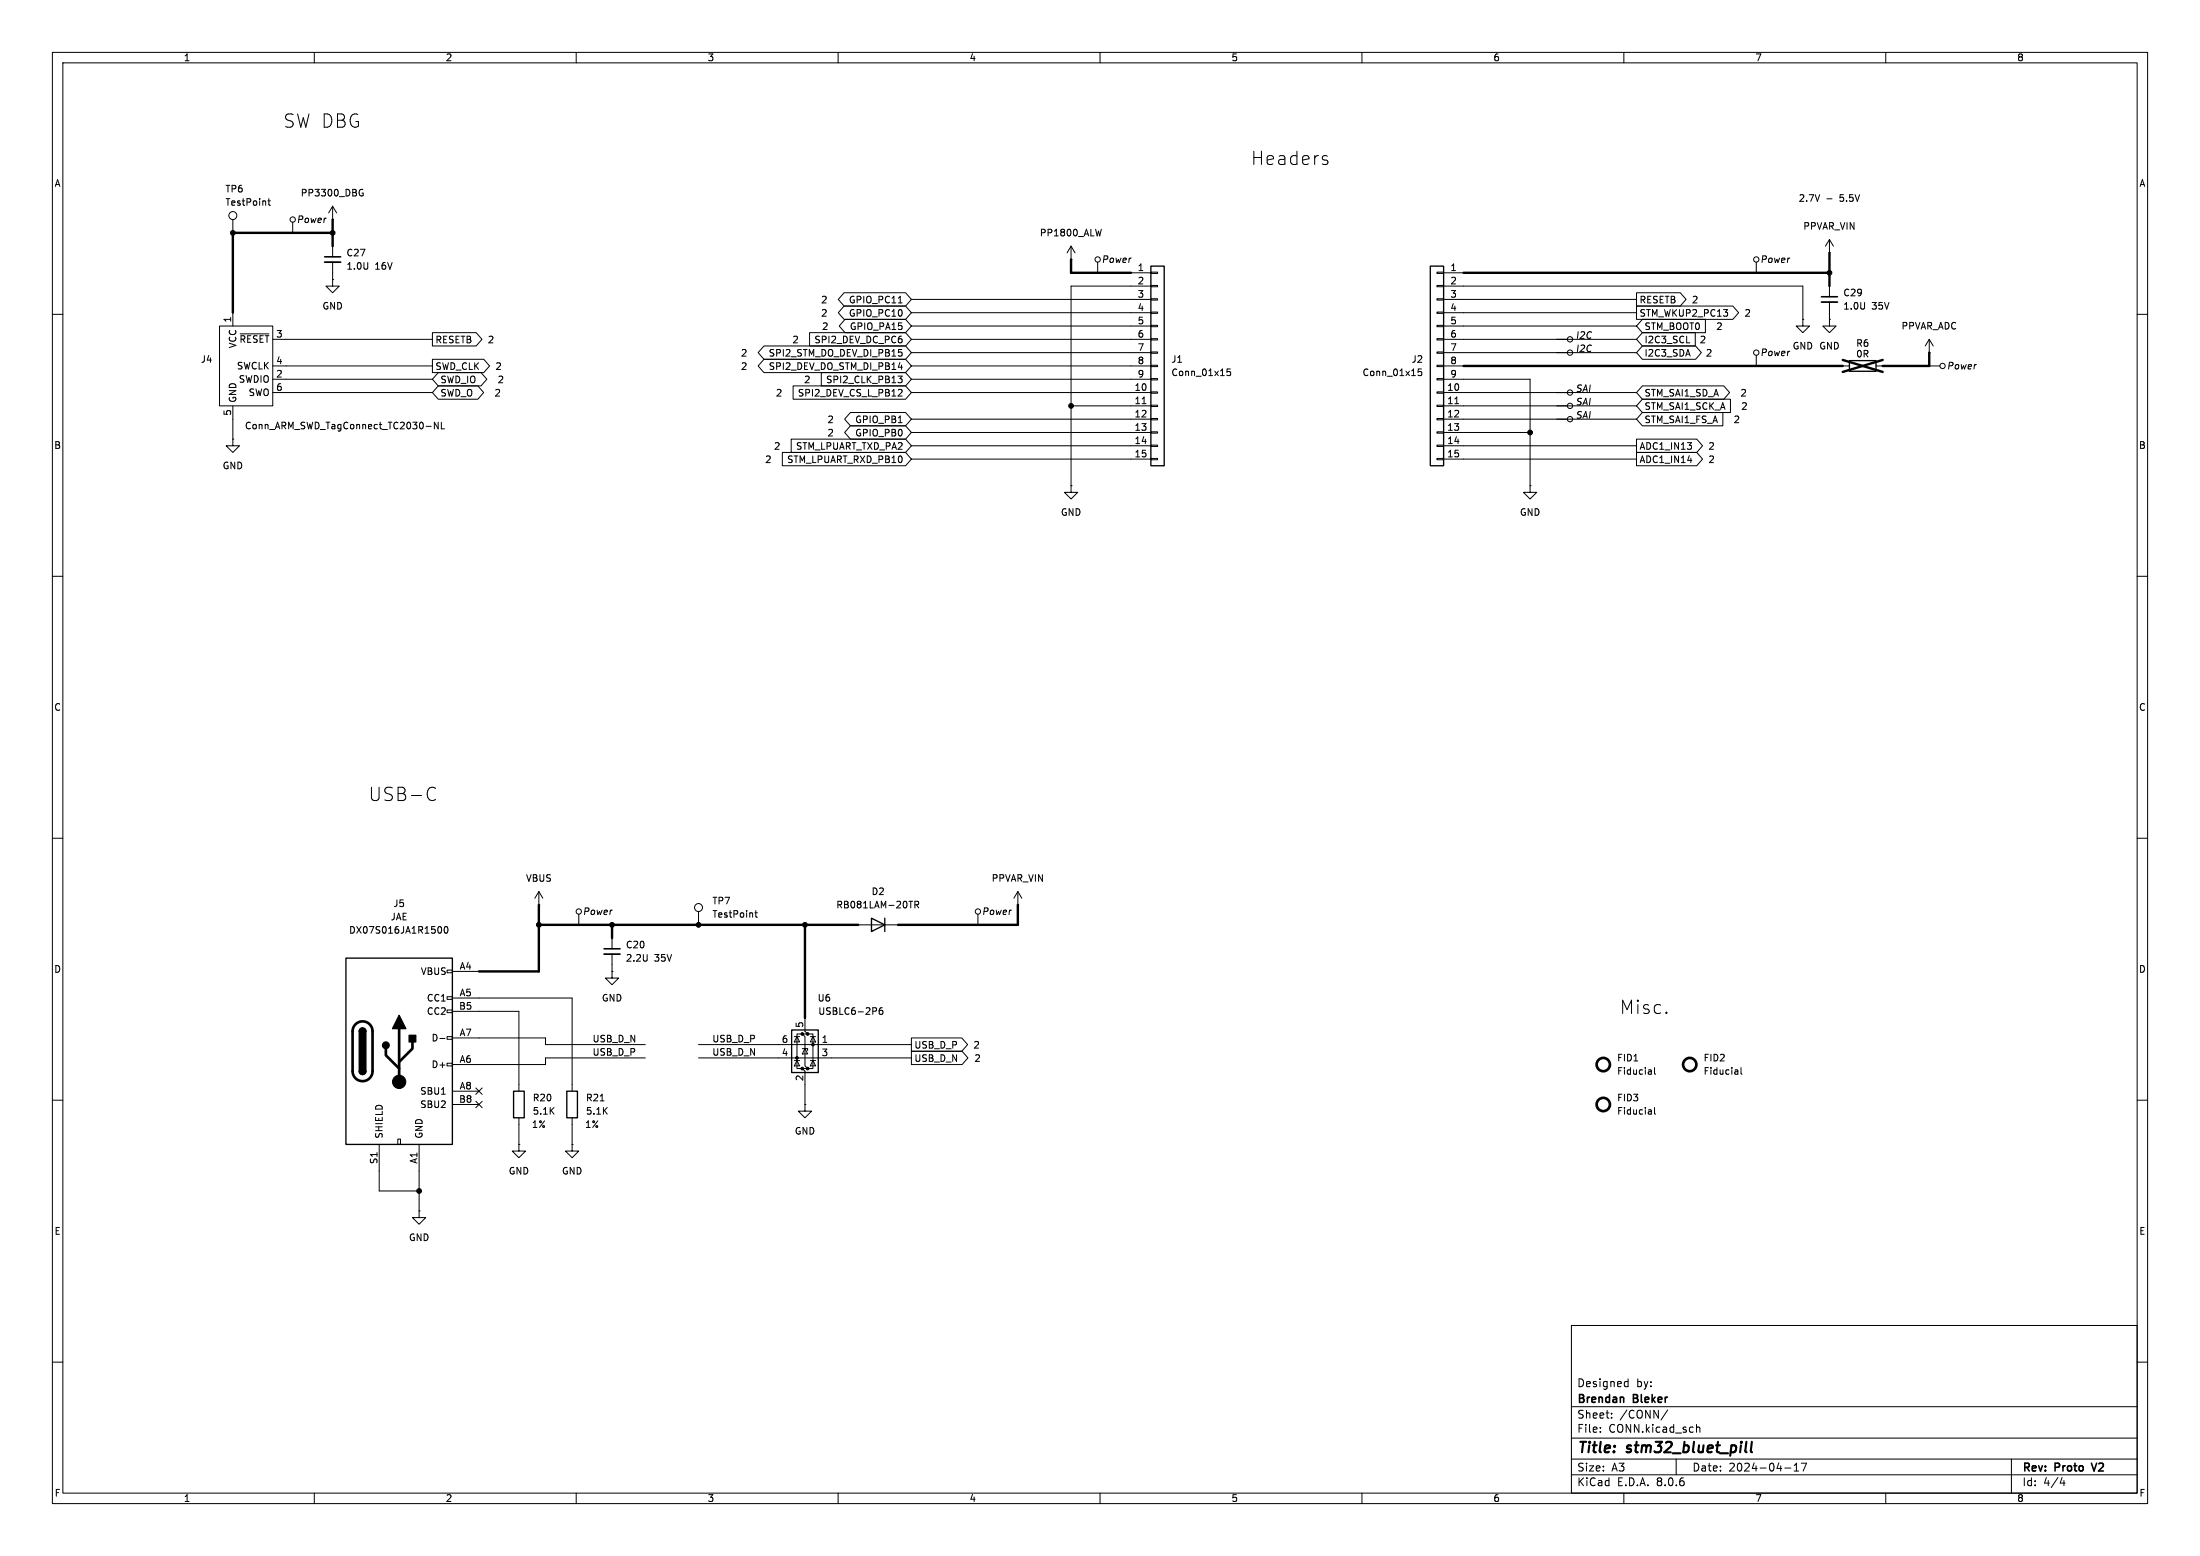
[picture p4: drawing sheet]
<svg xmlns="http://www.w3.org/2000/svg" width="420mm" height="297mm" viewBox="0 0 420 297" stroke-linecap="round" stroke-linejoin="round" font-family="sans-serif">
<g fill="none" stroke="#000" stroke-width=".19">
<path d="M10 10h400v277h-400zM12 12h396v273h-396zM60 10v2M110 10v2M160 10v2M210 10v2M260 10v2M310 10v2M360 10v2M51.1 38.3h.5M51.3 37.9v1.1l.3 .2M63.5 39.4l-.8 1.2"/>
<path d="M63.5 39.4v2.5M63.5 39.4l.8 1.2M68.8 36.2h.5M69.1 36.9h.2v.4h-.5M253.2 30.6l.3 .3-.1 .4-.2 .1M253.2 29.7l.2 .1M348.8 37.9h.9M10 60h2M44.4 41.9v2.6M44.4 59.7v2.5M55.9 42.4v2.1M63.5 41.9h.1"/>
<path d="M63.5 53.3v1.3h1.3l-1.3 1.3-1.3-1.3h1.3M63.5 53.3h.1M63.5 47v2M63.5 50v3.3M161.1 55.9h11.8l1.1 1.3-1.1 1.2h-11.8l-1.1-1.2zM161.1 58.4h11.8l1.1 1.3-1.1 1.3h-11.8l-1.1-1.3zM171.5 57.8h.7M174 57.2h45.7M174 59.7h45.7M204.5 49.5h.1M204.5 47l.7 1.3M204.5 47v2.5"/>
<path d="M204.5 47l-.8 1.3M209.5 50v2.1M210.2 43.8l-.3 1.2M215.9 52.1h3.8M219.7 59.6h1.3v.2h-1.3zM219.7 57h1.3v.3h-1.3zM219.7 54.5h1.3v.2h-1.3zM219.7 51.9h1.3v.3h-1.3zM219.7 54.6h-15.2v38.1M274.3 59.6h1.3v.2h-1.3zM274.3 57h1.3v.3h-1.3zM274.3 54.5h1.3v.2h-1.3z"/>
<path d="M274.3 51.9h1.3v.3h-1.3zM275.6 52.1h3.8M275.6 54.6h68.6v6.4M275.6 57.2h36.8M275.6 59.7h36.8M312.4 55.9h8.4l1.1 1.3-1.1 1.2h-8.4zM312.4 58.4h18.4l1.1 1.3-1.1 1.3h-18.4zM335.3 50v2.1M349.2 48.3h.1M349.2 45.7l-.7 1.3M349.2 45.7v2.6M349.2 54.6v2"/>
<path d="M349.2 57.7v3.3M349.2 45.7l.8 1.3M408 60h2M41.9 62.2h10.2v15.3h-10.2zM44.4 77.5v6.3M45.8 63.7h5.5M52.1 74.9h30.4M52.1 64.8h30.4M52.1 69.9h30.4M52.1 72.4h30.4M82.5 68.6h9.9l1.1 1.3-1.1 1.2h-9.9zM82.5 63.5h8.4l1.1 1.3-1.1 1.2h-8.4z"/>
<path d="M83.7 71.1h8.1l1.1 1.3-1.1 1.3h-8.1l-1.2-1.3zM83.7 73.7h7.5l1.1 1.2-1.1 1.3h-7.5l-1.2-1.3zM145.8 66h27.1l1.1 1.3-1.1 1.3h-27.1l-1.1-1.3zM145.8 68.6h27.1l1.1 1.3-1.1 1.2h-27.1l-1.1-1.2zM151.4 73.7h21.5l1.1 1.2-1.1 1.3h-21.5zM154.6 63.5h18.3l1.1 1.3-1.1 1.2h-18.3zM156.8 71.1h16.1l1.1 1.3-1.1 1.3h-16.1zM161.3 61h11.6l1.1 1.2-1.1 1.3h-11.6l-1.1-1.3zM162.4 78.7h10.5l1.1 1.3-1.1 1.3h-10.5l-1.2-1.3zM171.4 71.8h.8l-.4 .5 .4 .1v.4l-.2 .3h-.4M171.5 70.1h.8M171.6 66.7h.6"/>
<path d="M171.7 74.3l.4 .1 .1 .3-.8 .9h.8M172 67.2l.2 .2v.3l-.2 .3M172.1 69.7v.8M174 74.9h45.7M174 62.2h45.7M174 64.8h45.7M174 67.3h45.7M174 69.9h45.7M174 72.4h45.7M204.5 77.5h15.2M218 77.1h.8M219.7 79.9h1.3v.2h-1.3z"/>
<path d="M219.7 77.3h1.3v.3h-1.3zM219.7 74.8h1.3v.3h-1.3zM219.7 72.3h1.3v.2h-1.3zM219.7 69.7h1.3v.3h-1.3zM219.7 67.2h1.3v.2h-1.3zM219.7 64.6h1.3v.3h-1.3zM219.7 62.1h1.3v.3h-1.3zM234.9 70.4h-.6l-.1 .6 .2-.1 .4 .1 .1 .2v.4l-.2 .1-.5-.1M271.4 70.4h-.6l-.1 .6 .2-.1 .4 .1 .1 .2v.4l-.2 .1-.5-.1M274.3 79.9h1.3v.2h-1.3zM274.3 77.3h1.3v.3h-1.3zM274.3 74.8h1.3v.3h-1.3z"/>
<path d="M274.3 72.3h1.3v.2h-1.3zM274.3 69.7h1.3v.3h-1.3zM274.3 67.2h1.3v.2h-1.3zM274.3 64.6h1.3v.3h-1.3zM274.3 62.1h1.3v.3h-1.3zM275.6 74.9h36.8M275.6 77.5h36.8M275.6 62.2h36.8M275.6 64.8h36.8M275.6 67.3h36.8M275.6 69.9h3.8M275.6 72.4h16.5v20.3"/>
<path d="M277.7 77.1h.8M313.5 66h10.2l1.1 1.3-1.1 1.3h-10.2l-1.1-1.3zM313.5 63.5h10.1v2.5h-10.1l-1.1-1.2zM313.5 61h12.1v2.5h-12.1l-1.1-1.3zM313.5 73.7h15.6l1.1 1.2-1.1 1.3h-15.6l-1.1-1.3zM313.5 78.7h15.4v2.6h-15.4l-1.1-1.3zM313.5 76.2h16.8v2.5h-16.8l-1.1-1.2zM322 65.4h.6M335.3 67.8v2.1M344.2 61v1.2h1.2l-1.2 1.3-1.3-1.3h1.3M344.2 61h.1M349.2 61v1.2h1.3l-1.3 1.3-1.2-1.3h1.2"/>
<path d="M349.2 61h.1M351.8 69.9h1.3M358.1 69.9h1.3M368.3 67.3h.1M368.3 69.9h2M368.3 64.8l.8 1.2M368.3 64.8v2.5M368.3 64.8l-.8 1.2M44.4 83.8v1.3h1.3l-1.3 1.3-1.2-1.3h1.2M44.4 83.8h.1M81.4 81.4h.9M83.6 80.6v1.3l-.7-1.3v1.3"/>
<path d="M84.3 80.6v1.3h.6M149.3 86.4h23.6l1.1 1.2-1.1 1.3h-23.6zM151 83.8h21.9l1.1 1.3-1.1 1.3h-21.9zM162.4 81.3h10.5l1.1 1.3-1.1 1.2h-10.5l-1.2-1.2zM171.5 80.7h.7M174 80h45.7M174 82.6h45.7M174 85.1h45.7M174 87.6h45.7M204.5 92.7v1.3h1.2l-1.2 1.3-1.3-1.3h1.3M204.5 92.7h.1M219.7 87.5h1.3v.3h-1.3z"/>
<path d="M219.7 85h1.3v.2h-1.3zM219.7 82.4h1.3v.3h-1.3zM274.3 87.5h1.3v.3h-1.3zM274.3 85h1.3v.2h-1.3zM274.3 82.4h1.3v.3h-1.3zM275.6 80h36.8M275.6 82.6h16.5M275.6 85.1h36.8M275.6 87.6h36.8M292.1 92.7v1.3h1.3l-1.3 1.3-1.3-1.3h1.3M292.1 92.7h.1M312.4 83.8h11.5l1.1 1.3-1.1 1.3h-11.5z"/>
<path d="M312.4 86.4h11.5l1.1 1.2-1.1 1.3h-11.5zM322.1 84.5h.8l-.4 .5M322.2 87.9h.8M322.9 85.1v.5M10 110h2M408 110h2M10 160h2M82.4 150.3l.7 .2M83.1 152.6l-.7 .2M408 160h2M83.9 176.9a.68 .68 0 0 1 .4 .6 .68 .68 0 0 1-.4 .6M85 176.9h.1a.68 .68 0 0 1 .4 .6 .68 .68 0 0 1-.4 .6 .84 .84 0 0 1-.1-1.2z"/>
<path d="M102.9 172.7h.1M102.9 170.2l-.8 1.3M102.9 170.2v2.5M102.9 170.2l.7 1.3M110.5 174.5v2M116.8 179.1v2M133.3 174v2.5M144.1 174.2h.5M144.3 173.8v1.1l.3 .2M163.8 176.5h7.6M173.5 172h.7M174.7 172.7l.6-.1 .1-.1-.1-.3-.6-.2v1.3"/>
<path d="M175 172.7l.4 .6M186.7 174.5v2M194.3 172.7h.1M194.3 170.2l-.8 1.3M194.3 170.2v2.5M194.3 170.2l.8 1.3M84 198.2h.9M85.3 197.9h1.1v.5h-1.1zM85.3 192.8h1.1v.5h-1.1zM85.3 190.2h1.1v.6h-1.1zM85.3 185.2h1.1v.5h-1.1zM86.4 193h12.7v15.3"/>
<path d="M86.4 198.1h17.7v1.3h19.1M86.4 185.4h5M86.4 190.5h22.8v17.8M116.8 185.4v1.3h1.3l-1.3 1.3-1.2-1.3h1.2M116.8 185.4h.1M116.8 182.1v3.3M133.3 199.4h40.7M151.6 197.9h1.1M152.1 197.9l.6 1h-1.1zM153.2 197.4h-1.1v6.6h1.1M153.7 194.3v2.6l.5 .5h-1l.5 .5v5.6l.5 .5h-1l.5 .5v6.3M154.2 197.4h1v6.6h-1"/>
<path d="M154.7 197.9h1M155.2 197.9l.5 1h-1zM167.2 192.4l.1 .2-.1 .4M168.4 192.3l-.3 .1a.86 .86 0 0 0 0 1.2l.4-.1 .1-.4-.3-.3-.3 .1-.2 .2M174 198.1h9.6l1.1 1.3-1.1 1.3h-9.6zM10 210h2M72.4 218.4v8.9h7.6M75.9 217.4h.6v1h-.6zM80 218.4v12.7M85.3 202.9h1.1v.6h-1.1zM86.4 208.3h5M86.4 210.8h5"/>
<path d="M90.8 210.2l1.2 1.2M90.8 207.7l1.2 1.2M92 210.2l-1.2 1.2M92 207.7l-1.2 1.2M99.1 218.4v1.3h1.2l-1.2 1.3-1.3-1.3h1.3M99.1 218.4h.1M99.1 213.4v5M109.2 218.4v1.3h1.3l-1.3 1.3-1.3-1.3h1.3M109.2 218.4h.1M109.2 213.4v5M114.6 210.1h.7M123.2 201.9h-19.1v1.3h-17.7"/>
<path d="M133.3 201.9h40.7M151.6 202.4h1.1M152.1 202.4l.6 1.1h-1.1zM153.2 200.2h1v.3M153.7 200.2l.5 1h-1zM153.7 210.8v1.3h1.2l-1.2 1.3-1.3-1.3h1.3M153.7 210.8h.1M154.7 202.4h1M155.2 202.4l.5 1.1h-1zM174 200.7h9.7l1.1 1.2-1.1 1.3h-9.7zM315.2 204.3l.1 .7M315.2 211.9l.1 .8"/>
<path d="M315.3 205h-.2M315.3 204.5l-.2 .1M315.3 212.6l-.2 .1M315.3 212.1l-.2 .1M315.9 203.8v1.1l.1 .1M315.9 211.4v1.1l.1 .2M331.7 204.3l.1 .7M331.8 205h-.2M331.8 204.5l-.2 .1M332.4 203.8v1.1l.1 .1M408 210h2M80 231.1v1.3h1.3l-1.3 1.3-1.3-1.3h1.3"/>
<path d="M80 231.1h.1M10 260h2M300 253h108v32h-108zM408 260h2M300 278.5h108M300 274.5h108M300 268.5h108M305.5 273.2v.2M305.5 272.5v.1M307.7 270.5v.2M307.7 269.8v.1M310.4 263.7l.4 .1"/>
<path d="M310.8 263.2v1.5M310.8 264.6l-.4 .1M318.4 269.1l-1.3 1.9M320 278.5v3M323.9 271.9v1.5M323.9 272.5l.2-.1 .3 .1 .1 .9M342.5 279.7l.4-.4v1.5M343.9 279.3h1l-.7 1.5M384 278.5v6.5M60 285v2M110 285v2M160 285v2"/>
<path d="M210 285v2M260 285v2M300 281.5h108M310 285v2M340.7 280.2h1.2M342.5 280.8h.9M360 285v2M393.7 282l-.4 1.1h.9M394 282.6v1"/>
<circle cx="44.5" cy="41.1" r=".76"/>
<circle cx="55.9" cy="41.9" r=".51"/>
<circle cx="209.6" cy="49.5" r=".51"/>
<circle cx="335.3" cy="49.5" r=".51"/>
<circle cx="299.7" cy="74.9" r=".51"/>
<circle cx="299.7" cy="77.5" r=".51"/>
<circle cx="299.7" cy="67.3" r=".51"/>
<circle cx="299.7" cy="64.8" r=".51"/>
<circle cx="335.3" cy="67.3" r=".51"/>
<circle cx="370.8" cy="69.9" r=".51"/>
<circle cx="299.7" cy="80" r=".51"/>
<circle cx="110.5" cy="174" r=".51"/>
<circle cx="133.3" cy="173.2" r=".76"/>
<circle cx="186.7" cy="174" r=".51"/>
</g>
<path d="M62 49h3M347.7 56.6h3.1M115.3 181.1h3.1M399.3 279.3l.5 1.5" fill="none" stroke="#000" stroke-width=".3"/>
<path d="M334.4 275.2l-.2 1.7 .3 .3" fill="none" stroke="#000" stroke-width=".4"/>
<g fill="none" stroke="#000" stroke-width=".51">
<path d="M67.9 195.5a1.9 1.9 0 0 1 2-.4 1.9 1.9 0 0 1 1.2 1.8v7.6a1.91 1.91 0 0 1-1.9 1.9 1.91 1.91 0 0 1-1.9-1.9v-7.8l.2-.6zM76.2 196.3v10.2M78.7 198.9v1.3l-2.5 2.5M73.7 200.2v1.2l2.5 2.6"/>
<circle cx="306.1" cy="203.2" r="1.27"/>
<circle cx="306.1" cy="210.8" r="1.27"/>
<circle cx="322.6" cy="203.2" r="1.27"/>
</g>
<path d="M219.7 50.8h2.5v38.1h-2.5zM273 50.8h2.6v38.1h-2.6zM353.1 68.8h5v2.1h-5zM166.4 175.3l2.5 1.2-2.5 1.3zM168.9 175.3v2.5M66 182.9h20.4v35.5h-20.4zM68.6 196.9a.64 .64 0 0 1 .6-.7 .64 .64 0 0 1 .6 .7M151.1 196.6h5.1v8.1h-5.1zM68.6 204.5a.64 .64 0 0 0 .6 .6 .64 .64 0 0 0 .6-.6M98 208.3h2.1v5.1h-2.1zM108.2 208.3h2v5.1h-2z" fill="none" stroke="#000" stroke-width=".25"/>
<path d="M62 50h3M347.7 57.7h3.1M115.3 182.1h3.1" fill="none" stroke="#000" stroke-width=".33"/>
<g fill="#000" stroke="#000" stroke-width=".19">
<circle cx="44.4" cy="44.5" r=".46"/>
<circle cx="63.5" cy="44.5" r=".46"/>
<circle cx="349.2" cy="52.1" r=".46"/>
<circle cx="204.5" cy="77.5" r=".46"/>
<circle cx="292.1" cy="82.6" r=".46"/>
<circle cx="102.9" cy="176.5" r=".46"/>
<circle cx="116.8" cy="176.5" r=".46"/>
<circle cx="133.3" cy="176.5" r=".46"/>
<circle cx="153.7" cy="176.5" r=".46"/>
<circle cx="153.2" cy="197.4" r=".25"/>
<circle cx="154.2" cy="197.4" r=".25"/>
<circle cx="155.2" cy="199.4" r=".25"/>
<circle cx="76.2" cy="206.5" r="1.27"/>
<circle cx="152.1" cy="201.9" r=".25"/>
<circle cx="153.2" cy="204" r=".25"/>
<circle cx="154.2" cy="204" r=".25"/>
<circle cx="80" cy="227.3" r=".46"/>
</g>
<g fill="#000" stroke="#000" stroke-width=".25">
<path d="M68.8 196.4a.64 .64 0 0 1 .7-.1 .64 .64 0 0 1 .3 .6h-1.2zM76.2 193.8l1.3 2.5h-2.6zM78.1 197.6h1.3v1.3h-1.3zM68.6 204.5h1.2a.64 .64 0 0 1-.6 .6 .64 .64 0 0 1-.6-.6zM68.6 196.9h1.2v7.6h-1.2z"/>
<circle cx="73.7" cy="199.5" r=".63"/>
</g>
<g fill="none" stroke="#000" stroke-width=".46">
<path d="M63.5 44.5h-19.1v15.2M63.5 41.9v5.1M204.5 49.5v2.6h11.4M279.4 52.1h69.8M349.2 48.3v6.3M279.4 69.9h72.4M351.8 68.7l7.6 2.3M359.4 68.7l-7.6 2.3M368.3 67.3v2.6h-8.9M102.9 176.5h60.9M102.9 172.7v12.7h-11.5M116.8 176.5v2.6"/>
<path d="M153.7 176.5v17.8M194.3 172.7v3.8h-22.9"/>
</g>
<g font-size="3.5">
<text x="54.1" y="24.6">SW DBG</text>
<text x="238.8" y="31.7">Headers</text>
<text x="70.3" y="153.1">USB-C</text>
<text x="309.2" y="193.8">Misc.</text>
</g>
<g font-size="2.8">
<text x="301" y="277.9">Title:</text>
<text x="310.6" y="277.9">stm32_bluet_pill</text>
</g>
<g font-size="2.1">
<text x="301" y="268.2">Brendan</text>
<text x="301" y="265">Designed</text>
<text x="311.9" y="268.2">Bleker</text>
<text x="312.4" y="265">by:</text>
<text x="301" y="273.7">File:</text>
<text x="301" y="271">Sheet:</text>
<text x="307.1" y="273.7">CONN.kicad_sch</text>
<text x="309.2" y="271">/CONN/</text>
<text x="301" y="281.1">Size:</text>
<text x="307.6" y="281.1">A3</text>
<text x="323" y="281.1">Date:</text>
<text x="330" y="281.1">2024-04-17</text>
<text x="386" y="281.3">Rev:</text>
<text x="392.4" y="281.3">Proto</text>
<text x="400.1" y="281.3">V2</text>
<text x="301" y="283.9">KiCad</text>
<text x="308.7" y="283.9">E.D.A.</text>
<text x="316.3" y="283.9">8.0.6</text>
<text x="386" y="283.9">Id:</text>
<text x="390.1" y="283.9">4/4</text>
</g>
<g font-size="1.8">
<text x="35" y="11.9">1</text>
<text x="85" y="11.9">2</text>
<text x="135" y="11.9">3</text>
<text x="185" y="11.9">4</text>
<text x="235" y="11.9">5</text>
<text x="285" y="11.9">6</text>
<text x="335" y="11.9">7</text>
<text x="385" y="11.9">8</text>
<text x="10.3" y="35.9">A</text>
<text x="408.3" y="35.9">A</text>
<text x="42.9" y="36.9">TP6</text>
<text x="42.9" y="39.5">TestPoint</text>
<text x="57.3" y="37.7">PP3300_DBG</text>
<text x="343.3" y="38.7">2.7V</text>
<text x="351.3" y="38.7">5.5V</text>
<text x="56.6" y="42.8">Power</text>
<text x="198.4" y="45.3">PP1800_ALW</text>
<text x="344.2" y="44">PPVAR_VIN</text>
<text x="66" y="51.7">1.0U</text>
<text x="66" y="49.1">C27</text>
<text x="71.6" y="51.7">16V</text>
<text x="210.2" y="50.4">Power</text>
<text x="217.1" y="51.8">1</text>
<text x="276.8" y="51.8">1</text>
<text x="336" y="50.4">Power</text>
<text x="61.5" y="59.3">GND</text>
<text x="156.7" y="58.1">2</text>
<text x="162" y="58.1">GPIO_PC11</text>
<text x="217.1" y="54.4">2</text>
<text x="217.1" y="56.9">3</text>
<text x="217.1" y="59.4">4</text>
<text x="276.8" y="54.4">2</text>
<text x="276.8" y="56.9">3</text>
<text x="276.8" y="59.4">4</text>
<text x="312.9" y="58.1">RESETB</text>
<text x="322.9" y="58.1">2</text>
<text x="351.8" y="56.7">C29</text>
<text x="351.8" y="59.3">1.0U</text>
<text x="357.3" y="59.3">35V</text>
<text x="44.2" y="61.7" transform="rotate(-90 44.2 61.7)">1</text>
<text x="45.6" y="65.6">~{RESET}</text>
<text x="52.6" y="64.5">3</text>
<text x="83" y="65.7">RESETB</text>
<text x="93" y="65.7">2</text>
<text x="151.2" y="65.7">2</text>
<text x="155.4" y="65.7">SPI2_DEV_DC_PC6</text>
<text x="156.7" y="60.6">2</text>
<text x="156.8" y="63.2">2</text>
<text x="162" y="60.6">GPIO_PC10</text>
<text x="162.1" y="63.2">GPIO_PA15</text>
<text x="217.1" y="62">5</text>
<text x="217.1" y="64.5">6</text>
<text x="276.8" y="62">5</text>
<text x="276.8" y="64.5">6</text>
<text x="300.7" y="64.9">I2C</text>
<text x="312.9" y="60.6">STM_WKUP2_PC13</text>
<text x="313.9" y="65.7">I2C3_SCL</text>
<text x="313.9" y="63.2">STM_BOOT0</text>
<text x="324.4" y="65.7">2</text>
<text x="327.5" y="63.2">2</text>
<text x="332.9" y="60.6">2</text>
<text x="362.9" y="63.1">PPVAR_ADC</text>
<text x="38.3" y="69.4">J4</text>
<text x="45.1" y="70.7">SWCLK</text>
<text x="45.3" y="66.6" transform="rotate(-90 45.3 66.6)">VCC</text>
<text x="52.6" y="69.6">4</text>
<text x="83" y="70.8">SWD_CLK</text>
<text x="94.5" y="70.8">2</text>
<text x="141.3" y="68.3">2</text>
<text x="141.3" y="70.8">2</text>
<text x="146.7" y="68.3">SPI2_STM_DO_DEV_DI_PB15</text>
<text x="146.7" y="70.8">SPI2_DEV_DO_STM_DI_PB14</text>
<text x="217.1" y="67.1">7</text>
<text x="217.1" y="69.6">8</text>
<text x="223.5" y="69.4">J1</text>
<text x="223.5" y="72">Conn_01x15</text>
<text x="260" y="72">Conn_01x15</text>
<text x="269.4" y="69.4">J2</text>
<text x="276.8" y="67.1">7</text>
<text x="276.8" y="69.6">8</text>
<text x="300.7" y="67.4">I2C</text>
<text x="313.9" y="68.3">I2C3_SDA</text>
<text x="325.6" y="68.3">2</text>
<text x="336" y="68.2">Power</text>
<text x="342.1" y="66.9">GND GND</text>
<text x="354.3" y="66.4">R6</text>
<text x="354.3" y="68.4">0R</text>
<text x="371.6" y="70.7">Power</text>
<text x="45.3" y="77" transform="rotate(-90 45.3 77)">GND</text>
<text x="45.5" y="73.3">SWDIO</text>
<text x="47.4" y="75.8">SWO</text>
<text x="52.6" y="72.1">2</text>
<text x="52.6" y="74.7">6</text>
<text x="84" y="73.3">SWD_IO</text>
<text x="84" y="75.9">SWD_O</text>
<text x="94.3" y="75.9">2</text>
<text x="94.9" y="73.3">2</text>
<text x="148" y="75.9">2</text>
<text x="152.2" y="75.9">SPI2_DEV_CS_L_PB12</text>
<text x="153.4" y="73.3">2</text>
<text x="157.6" y="73.3">SPI2_CLK_PB13</text>
<text x="216.5" y="74.7">10</text>
<text x="216.5" y="77.2">11</text>
<text x="217.1" y="72.1">9</text>
<text x="276.2" y="74.7">10</text>
<text x="276.2" y="77.2">11</text>
<text x="276.8" y="72.1">9</text>
<text x="300.7" y="77.6">SAI</text>
<text x="300.7" y="75">SAI</text>
<text x="313.9" y="75.9">STM_SAI1_SD_A</text>
<text x="332.2" y="75.9">2</text>
<text x="44.2" y="79.4" transform="rotate(-90 44.2 79.4)">5</text>
<text x="46.7" y="82.1">Conn_ARM_SWD_TagConnect_TC2030-NL</text>
<text x="157.9" y="83.5">2</text>
<text x="157.9" y="81">2</text>
<text x="163.2" y="83.5">GPIO_PB0</text>
<text x="163.2" y="81">GPIO_PB1</text>
<text x="216.5" y="79.8">12</text>
<text x="216.5" y="82.3">13</text>
<text x="276.2" y="79.8">12</text>
<text x="276.2" y="82.3">13</text>
<text x="300.7" y="80.1">SAI</text>
<text x="313.9" y="81">STM_SAI1_FS_A</text>
<text x="313.9" y="78.4">STM_SAI1_SCK_A</text>
<text x="330.9" y="81">2</text>
<text x="332.3" y="78.4">2</text>
<text x="10.3" y="85.9">B</text>
<text x="42.4" y="89.8">GND</text>
<text x="146" y="88.6">2</text>
<text x="147.7" y="86">2</text>
<text x="150.2" y="88.6">STM_LPUART_RXD_PB10</text>
<text x="151.9" y="86">STM_LPUART_TXD_PA2</text>
<text x="216.5" y="84.8">14</text>
<text x="216.5" y="87.4">15</text>
<text x="276.2" y="84.8">14</text>
<text x="276.2" y="87.4">15</text>
<text x="312.9" y="86">ADC1_IN13</text>
<text x="312.9" y="88.6">ADC1_IN14</text>
<text x="326" y="86">2</text>
<text x="326" y="88.6">2</text>
<text x="408.2" y="85.9">B</text>
<text x="202.4" y="98.7">GND</text>
<text x="290.1" y="98.7">GND</text>
<text x="10.3" y="135.9">C</text>
<text x="408.2" y="135.9">C</text>
<text x="75" y="173.3">J5</text>
<text x="100.3" y="168.5">VBUS</text>
<text x="135.9" y="172.8">TP7</text>
<text x="159.6" y="173.6">RB081LAM-20TR</text>
<text x="166.3" y="171">D2</text>
<text x="189.2" y="168.5">PPVAR_VIN</text>
<text x="66.5" y="178.4">DX07S016JA1R1500</text>
<text x="74.5" y="175.9">JAE</text>
<text x="111.2" y="174.9">Power</text>
<text x="135.9" y="175.4">TestPoint</text>
<text x="187.4" y="174.9">Power</text>
<text x="10.3" y="185.9">D</text>
<text x="87.6" y="185.2">A4</text>
<text x="119.4" y="183.7">2.2U</text>
<text x="119.4" y="181.2">C20</text>
<text x="124.9" y="183.7">35V</text>
<text x="408.2" y="185.9">D</text>
<text x="80.2" y="186.3">VBUS</text>
<text x="81.4" y="191.4">CC1</text>
<text x="87.6" y="190.2">A5</text>
<text x="114.8" y="191.4">GND</text>
<text x="156" y="191.4">U6</text>
<text x="81.4" y="193.9">CC2</text>
<text x="87.6" y="192.8">B5</text>
<text x="87.6" y="197.9">A7</text>
<text x="153.4" y="196.3" transform="rotate(-90 153.4 196.3)">5</text>
<text x="156.1" y="193.9">USBLC6-2P6</text>
<text x="82.3" y="199">D-</text>
<text x="87.6" y="202.9">A6</text>
<text x="113" y="201.6">USB_D_P</text>
<text x="113" y="199">USB_D_N</text>
<text x="135.9" y="201.6">USB_D_N</text>
<text x="135.9" y="199">USB_D_P</text>
<text x="149.2" y="201.7">4</text>
<text x="149.2" y="199.1">6</text>
<text x="156.8" y="199.1">1</text>
<text x="156.8" y="201.7">3</text>
<text x="174.5" y="202.9">USB_D_N</text>
<text x="174.5" y="200.3">USB_D_P</text>
<text x="185.7" y="200.3">2</text>
<text x="185.9" y="202.9">2</text>
<text x="308.6" y="202.8">FID1</text>
<text x="325.1" y="202.8">FID2</text>
<text x="80.1" y="209.1">SBU1</text>
<text x="82.3" y="204.1">D+</text>
<text x="87.6" y="208">A8</text>
<text x="153.4" y="206.4" transform="rotate(-90 153.4 206.4)">2</text>
<text x="308.6" y="205.3">Fiducial</text>
<text x="325.1" y="205.3">Fiducial</text>
<text x="80.1" y="211.7">SBU2</text>
<text x="87.6" y="210.6">B8</text>
<text x="101.4" y="215.5">1%</text>
<text x="101.6" y="210.4">R20</text>
<text x="101.6" y="213">5.1K</text>
<text x="111.6" y="215.5">1%</text>
<text x="111.8" y="210.4">R21</text>
<text x="111.8" y="213">5.1K</text>
<text x="308.6" y="210.4">FID3</text>
<text x="308.6" y="213">Fiducial</text>
<text x="73.3" y="217.4" transform="rotate(-90 73.3 217.4)">SHIELD</text>
<text x="80.9" y="217.4" transform="rotate(-90 80.9 217.4)">GND</text>
<text x="151.6" y="216.8">GND</text>
<text x="72.1" y="222.3" transform="rotate(-90 72.1 222.3)">S1</text>
<text x="79.8" y="222.2" transform="rotate(-90 79.8 222.2)">A1</text>
<text x="97" y="224.4">GND</text>
<text x="107.2" y="224.4">GND</text>
<text x="10.3" y="235.9">E</text>
<text x="78" y="237.1">GND</text>
<text x="408.3" y="235.9">E</text>
<text x="10.3" y="285.9">F</text>
<text x="35" y="286.9">1</text>
<text x="85" y="286.9">2</text>
<text x="135" y="286.9">3</text>
<text x="185" y="286.9">4</text>
<text x="235" y="286.9">5</text>
<text x="285" y="286.9">6</text>
<text x="335" y="286.9">7</text>
<text x="385" y="286.9">8</text>
<text x="408.3" y="285.9">F</text>
</g>
</svg>
